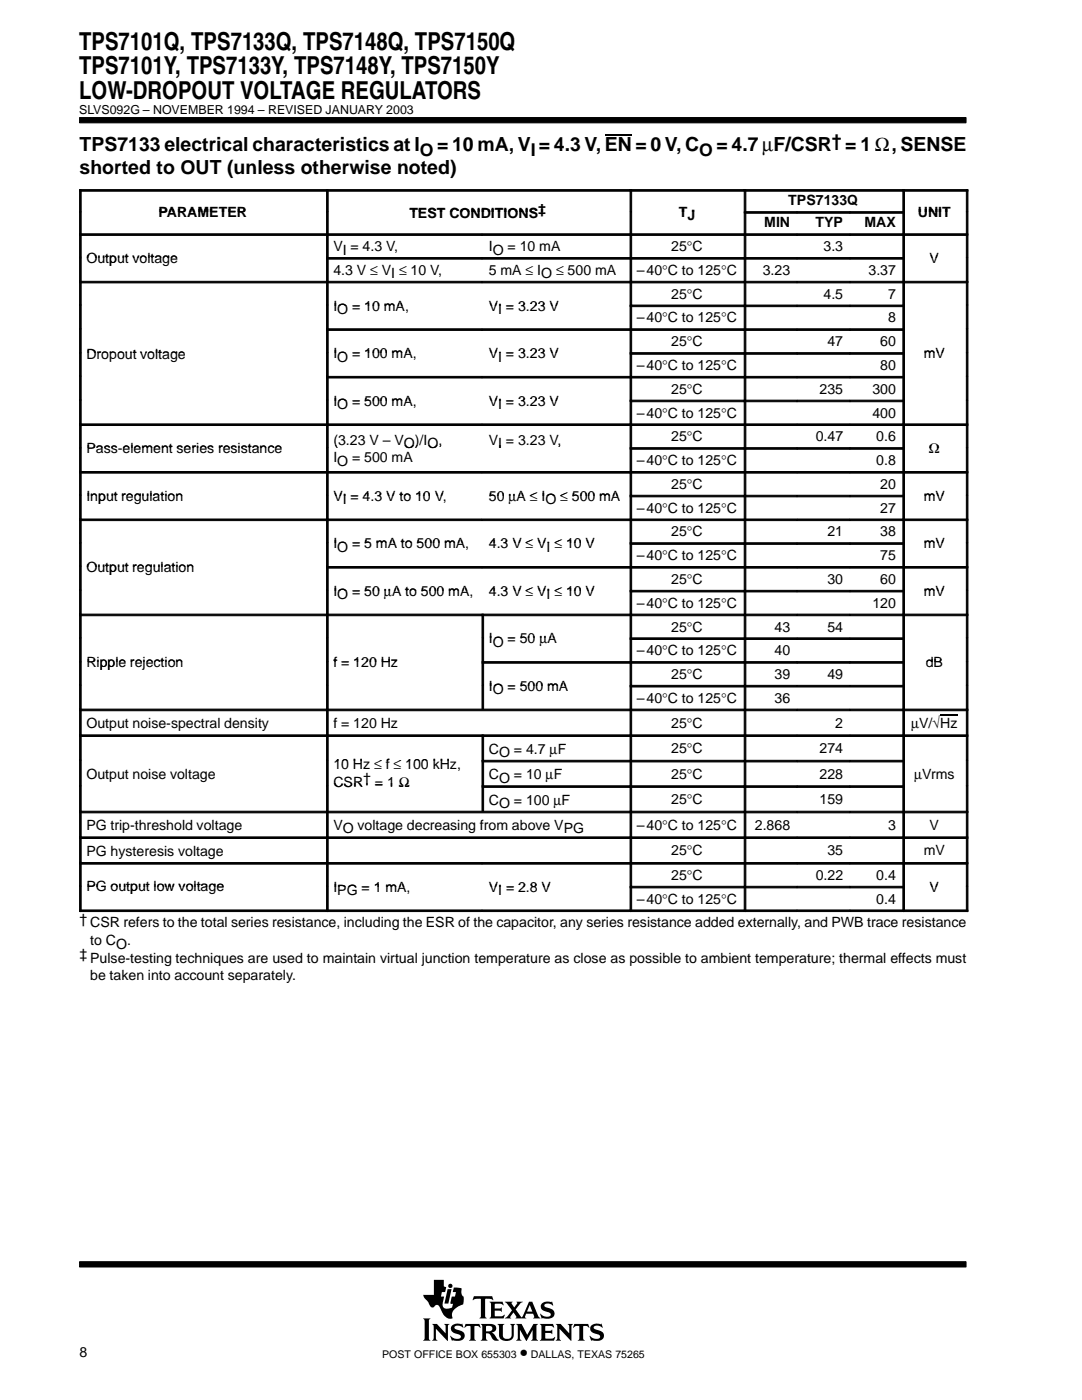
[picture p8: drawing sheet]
<svg xmlns="http://www.w3.org/2000/svg" width="216mm" height="279mm" viewBox="0 0 216 279" stroke-linecap="round" stroke-linejoin="round" font-family="sans-serif">
<g fill="#000" stroke="#000" stroke-width=".2">
<path d="M15.9 23.5h176.9v1h-176.9z" fill-rule="evenodd"/>
<path d="M15.9 251.8h176.9v1.1h-176.9z" fill-rule="evenodd"/>
</g>
<g fill="#000">
<path d="M89.3 257.3h.8l-.6 2.9h-.8z"/>
<path d="M84.4 263.1h1.5l-.3 .4v3.7l.3 .4h-1.5l.3-.6v-3.4z" fill-rule="evenodd"/>
<path d="M86.2 264.2h1l1.7 1.9v-1.5l-.3-.4h1.1l-.3 .4v3l-2.4-2.4v2l.3 .4h-1.1l.3-.6v-2.3z" fill-rule="evenodd"/>
<path d="M86.6 255.4h2v1.3l.4 .2-.2 1h-.6l-.2 .9h.6l-.2 1.1a1.11 1.11 0 0 0 .3 1.2l.6 .1 .9-.3 .2-.7-.5-.1 .2-1.3h.7l.2-.9h-.7l.3-1 1.5 .2v1l.1 .4 .3 .3v.9a.54 .54 0 0 1-.4 .7l-.4 .2a2.35 2.35 0 0 0-1.5 1.6v.4a.29 .29 0 0 1 .1 .3 .29 .29 0 0 1-.2 .3h-.1a2.21 2.21 0 0 1-2-1.9l-.1-.1a.68 .68 0 0 0-.5-.7 .68 .68 0 0 0-.8 .4 .88 .88 0 0 1-1.1-.9l-.8-.9-.2-.7h2.1z" fill-rule="evenodd"/>
<path d="M90.2 264.5a2.17 2.17 0 0 1 1.9-.2l.1-.1 .3 .8-.8-.4h-.7a.36 .36 0 0 0-.3 .4 .36 .36 0 0 0 .4 .3l.3 .1a1.19 1.19 0 0 1 1.3 1.5l-.1 .1a1.23 1.23 0 0 1-1.1 .6l-1.1-.1-.2 .1-.4-1h.1a1.37 1.37 0 0 0 2.1 .3 .6 .6 0 0 0-.8-.7 1.08 1.08 0 0 1-1-.5 1.08 1.08 0 0 1 0-1.1z" fill-rule="evenodd"/>
<path d="M92.9 264.2h2.8l.2 .8-.5-.4h-.6l-.1 .2v2.4l.3 .4h-1.4l.2-.3 .1-.3v-2.3l-.7-.1-.6 .4z" fill-rule="evenodd"/>
<path d="M94.6 258.7h3.6l.2 .8-.7-.3-.9 .1v3.4l.3 .4h-1.4l.3-.4v-3.4l-1-.1-.7 .3z" fill-rule="evenodd"/>
<path d="M95.9 264.2h2.1a.85 .85 0 0 1 1 .8 .85 .85 0 0 1-.9 .9l.4 .3 .7 1 .4 .2-.2 .1a1.11 1.11 0 0 1-1.4-.9l-.3-.4-.7-.1v1l.3 .5h-1.4l.3-.6v-2.3z" fill-rule="evenodd"/>
<path d="M97.7 259.8h2.6l.2 .7-.7-.3-1.1 .1v.8h1.1l.3-.2v.9l-.3-.2h-1.1v1l.1 .1h1.3l.5-.3h.1l-.2 .7h-2.8l.3-.5v-2.3z" fill-rule="evenodd"/>
<path d="M99.3 264.2h1.3l-.3 .4 .1 2.2 .2 .3 .8 .1a.73 .73 0 0 0 .7-.8v-1.8l-.3-.4h1l-.3 .4v1.9a1.56 1.56 0 0 1-1.3 1.2 1.56 1.56 0 0 1-1.5-.7l-.1-2.4z" fill-rule="evenodd"/>
<path d="M103 264.2h1.1l1.1 2.2 1.2-2.2h.9l-.3 .4v2.6l.4 .4h-1.4l.3-.4v-1.8l-1.3 2.2-1.3-2.2v1.7l.4 .5h-1.1l.3-.6v-2.3z" fill-rule="evenodd"/>
<path d="M100.7 259.8h1.6l-.2 .4 .5 .7 .6-.8-.1-.3h1.2l-.5 .3-.9 1.2 1 1.5a.22 .22 0 0 0 .3 .1 .22 .22 0 0 0 .1-.3l1.3-2.8h.6l1.2 2.9 .4 .4-1.4-.1a.24 .24 0 0 0 .2-.1 .24 .24 0 0 0 0-.3l-.2-.4h-1.4l-.3 .6 .3 .3h-2.2l.2-.3-.5-.9-.7 .9 .2 .3h-1.3l.5-.4 1-1.2z" fill-rule="evenodd"/>
<path d="M108.1 260.2l.1-.1a1.88 1.88 0 0 1 1.4-.3l.4 .1 .2-.2 .2 .8-1.1-.4a.44 .44 0 0 0-.7 .4 .44 .44 0 0 0 .6 .5 1.34 1.34 0 0 1 1.4 1.3 1.13 1.13 0 0 1-1.1 .9h-.8a.37 .37 0 0 0-.6 0l-.3-1h.1l.6 .5 .8 .1a.47 .47 0 0 0 .6-.5 .47 .47 0 0 0-.5-.4l-.2-.1a1.11 1.11 0 0 1-1.2-1.5z" fill-rule="evenodd"/>
<path d="M107.7 264.2h2.6l.2 .8-.6-.4-1.1 .1v.9h1l.4-.3v1l-.3-.3h-1.1v1.1h1.4l.5-.3-.2 .8h-2.8l.3-.6v-2.3z" fill-rule="evenodd"/>
<path d="M110.9 264.2h1l1.7 1.9v-1.5l-.3-.4h1l-.3 .4v3l-2.4-2.4v2l.3 .4h-1l.3-.4v-2.6z" fill-rule="evenodd"/>
<path d="M114.6 264.2h2.8l.2 .8-.5-.4h-.6l-.1 .2v2.4l.3 .4h-1.4l.3-.4v-2.4l-.1-.2h-.6l-.6 .4z" fill-rule="evenodd"/>
<path d="M118 264.5a2.12 2.12 0 0 1 1.9-.2l.1-.1 .3 .8-.8-.4h-.7a.35 .35 0 0 0-.3 .3 .35 .35 0 0 0 .2 .4l.5 .1a1.16 1.16 0 0 1 1.2 1.6 1.23 1.23 0 0 1-1.1 .6l-1.1-.1-.2 .1-.4-1 .9 .5 .7 .1a.47 .47 0 0 0 .6-.4 .47 .47 0 0 0-.6-.5 1.28 1.28 0 0 1-1.4-1.4z" fill-rule="evenodd"/>
<circle cx="89.9" cy="256.6" r=".43"/>
</g>
<g fill="#fff">
<path d="M105.7 260.4l.5 1.4h-1z"/>
<path d="M97 264.7l.6-.1a.56 .56 0 0 1 .7 .5 .56 .56 0 0 1-.7 .6h-.6z" fill-rule="evenodd"/>
</g>
<path d="M120.7 26.9h5.4" fill="none" stroke="#000" stroke-width=".24"/>
<g fill="#000" stroke="#000" stroke-width=".2">
<path d="M15.9 37.8h.3v4.4h-.3z" fill-rule="evenodd"/>
<path d="M15.9 37.8h49.2v.4h-49.2z" fill-rule="evenodd"/>
<path d="M65.2 37.8h.3v4.4h-.3z" fill-rule="evenodd"/>
<path d="M65.2 37.8h60.5v.4h-60.5z" fill-rule="evenodd"/>
<path d="M125.7 37.8h.3v4.4h-.3z" fill-rule="evenodd"/>
<path d="M125.7 37.8h22.8v.4h-22.8z" fill-rule="evenodd"/>
<path d="M148.5 37.8h.3v4.4h-.3z" fill-rule="evenodd"/>
<path d="M148.5 37.8h31.6v.4h-31.6z" fill-rule="evenodd"/>
<path d="M180.2 37.8h.3v4.4h-.3z" fill-rule="evenodd"/>
<path d="M180.2 37.8h12.9v.4h-12.9z" fill-rule="evenodd"/>
<path d="M192.8 37.8h.3v4.4h-.3z" fill-rule="evenodd"/>
<path d="M15.9 42.2h.3v4.4h-.3z" fill-rule="evenodd"/>
<path d="M15.9 46.7h.3v4.7h-.3z" fill-rule="evenodd"/>
<path d="M15.9 46.7h49.2v.3h-49.2z" fill-rule="evenodd"/>
<path d="M15.9 51.4h.3v4.7h-.3z" fill-rule="evenodd"/>
<path d="M15.9 56.1h.3v4.8h-.3z" fill-rule="evenodd"/>
<path d="M15.9 56.1h49.2v.4h-49.2z" fill-rule="evenodd"/>
<path d="M65.2 42.2h.3v4.4h-.3z" fill-rule="evenodd"/>
<path d="M65.2 46.7h.3v4.7h-.3z" fill-rule="evenodd"/>
<path d="M65.2 46.7h31v.3h-31z" fill-rule="evenodd"/>
<path d="M65.2 51.4h.3v4.7h-.3z" fill-rule="evenodd"/>
<path d="M65.2 51.4h31v.3h-31z" fill-rule="evenodd"/>
<path d="M65.2 56.1h.3v4.8h-.3z" fill-rule="evenodd"/>
<path d="M65.2 56.1h31v.4h-31z" fill-rule="evenodd"/>
<path d="M96.2 46.7h29.5v.3h-29.5z" fill-rule="evenodd"/>
<path d="M96.2 51.4h29.5v.3h-29.5z" fill-rule="evenodd"/>
<path d="M96.2 56.1h29.5v.4h-29.5z" fill-rule="evenodd"/>
<path d="M125.7 42.2h.3v4.4h-.3z" fill-rule="evenodd"/>
<path d="M125.7 46.7h.3v4.7h-.3z" fill-rule="evenodd"/>
<path d="M125.7 46.7h22.8v.3h-22.8z" fill-rule="evenodd"/>
<path d="M125.7 51.4h.3v4.7h-.3z" fill-rule="evenodd"/>
<path d="M125.7 51.4h22.8v.3h-22.8z" fill-rule="evenodd"/>
<path d="M125.7 56.1h.3v4.8h-.3z" fill-rule="evenodd"/>
<path d="M125.7 56.1h22.8v.4h-22.8z" fill-rule="evenodd"/>
<path d="M148.5 42.2h.3v4.4h-.3z" fill-rule="evenodd"/>
<path d="M148.5 42.2h10.5v.4h-10.5z" fill-rule="evenodd"/>
<path d="M148.5 46.7h.3v4.7h-.3z" fill-rule="evenodd"/>
<path d="M148.5 46.7h10.5v.3h-10.5z" fill-rule="evenodd"/>
<path d="M148.5 51.4h.3v4.7h-.3z" fill-rule="evenodd"/>
<path d="M148.5 51.4h10.5v.3h-10.5z" fill-rule="evenodd"/>
<path d="M148.5 56.1h.3v4.8h-.3z" fill-rule="evenodd"/>
<path d="M148.5 56.1h10.5v.4h-10.5z" fill-rule="evenodd"/>
<path d="M159.1 42.2h10.5v.4h-10.5z" fill-rule="evenodd"/>
<path d="M159.1 46.7h10.5v.3h-10.5z" fill-rule="evenodd"/>
<path d="M159.1 51.4h10.5v.3h-10.5z" fill-rule="evenodd"/>
<path d="M159.1 56.1h10.5v.4h-10.5z" fill-rule="evenodd"/>
<path d="M169.6 42.2h10.5v.4h-10.5z" fill-rule="evenodd"/>
<path d="M169.6 46.7h10.5v.3h-10.5z" fill-rule="evenodd"/>
<path d="M169.6 51.4h10.5v.3h-10.5z" fill-rule="evenodd"/>
<path d="M169.6 56.1h10.5v.4h-10.5z" fill-rule="evenodd"/>
<path d="M180.2 42.2h.3v4.4h-.3z" fill-rule="evenodd"/>
<path d="M180.2 46.7h.3v4.7h-.3z" fill-rule="evenodd"/>
<path d="M180.2 46.7h12.9v.3h-12.9z" fill-rule="evenodd"/>
<path d="M180.2 51.4h.3v4.7h-.3z" fill-rule="evenodd"/>
<path d="M180.2 56.1h.3v4.8h-.3z" fill-rule="evenodd"/>
<path d="M180.2 56.1h12.9v.4h-12.9z" fill-rule="evenodd"/>
<path d="M192.8 42.2h.3v4.4h-.3z" fill-rule="evenodd"/>
<path d="M192.8 46.7h.3v4.7h-.3z" fill-rule="evenodd"/>
<path d="M192.8 51.4h.3v4.7h-.3z" fill-rule="evenodd"/>
<path d="M192.8 56.1h.3v4.8h-.3z" fill-rule="evenodd"/>
<path d="M15.9 60.9h.3v4.7h-.3z" fill-rule="evenodd"/>
<path d="M15.9 65.6h.3v4.8h-.3z" fill-rule="evenodd"/>
<path d="M15.9 70.4h.3v4.7h-.3z" fill-rule="evenodd"/>
<path d="M15.9 75.1h.3v4.7h-.3z" fill-rule="evenodd"/>
<path d="M15.9 79.9h.3v4.7h-.3z" fill-rule="evenodd"/>
<path d="M65.2 60.9h.3v4.7h-.3z" fill-rule="evenodd"/>
<path d="M65.2 65.6h.3v4.8h-.3z" fill-rule="evenodd"/>
<path d="M65.2 65.6h31v.3h-31z" fill-rule="evenodd"/>
<path d="M65.2 70.4h.3v4.7h-.3z" fill-rule="evenodd"/>
<path d="M65.2 75.1h.3v4.7h-.3z" fill-rule="evenodd"/>
<path d="M65.2 75.1h31v.3h-31z" fill-rule="evenodd"/>
<path d="M65.2 79.9h.3v4.7h-.3z" fill-rule="evenodd"/>
<path d="M96.2 65.6h29.5v.3h-29.5z" fill-rule="evenodd"/>
<path d="M96.2 75.1h29.5v.3h-29.5z" fill-rule="evenodd"/>
<path d="M125.7 60.9h.3v4.7h-.3z" fill-rule="evenodd"/>
<path d="M125.7 60.9h22.8v.3h-22.8z" fill-rule="evenodd"/>
<path d="M125.7 65.6h.3v4.8h-.3z" fill-rule="evenodd"/>
<path d="M125.7 65.6h22.8v.3h-22.8z" fill-rule="evenodd"/>
<path d="M125.7 70.4h.3v4.7h-.3z" fill-rule="evenodd"/>
<path d="M125.7 70.4h22.8v.3h-22.8z" fill-rule="evenodd"/>
<path d="M125.7 75.1h.3v4.7h-.3z" fill-rule="evenodd"/>
<path d="M125.7 75.1h22.8v.3h-22.8z" fill-rule="evenodd"/>
<path d="M125.7 79.9h.3v4.7h-.3z" fill-rule="evenodd"/>
<path d="M125.7 79.9h22.8v.3h-22.8z" fill-rule="evenodd"/>
<path d="M148.5 60.9h.3v4.7h-.3z" fill-rule="evenodd"/>
<path d="M148.5 60.9h10.5v.3h-10.5z" fill-rule="evenodd"/>
<path d="M148.5 65.6h.3v4.8h-.3z" fill-rule="evenodd"/>
<path d="M148.5 65.6h10.5v.3h-10.5z" fill-rule="evenodd"/>
<path d="M148.5 70.4h.3v4.7h-.3z" fill-rule="evenodd"/>
<path d="M148.5 70.4h10.5v.3h-10.5z" fill-rule="evenodd"/>
<path d="M148.5 75.1h.3v4.7h-.3z" fill-rule="evenodd"/>
<path d="M148.5 75.1h10.5v.3h-10.5z" fill-rule="evenodd"/>
<path d="M148.5 79.9h.3v4.7h-.3z" fill-rule="evenodd"/>
<path d="M148.5 79.9h10.5v.3h-10.5z" fill-rule="evenodd"/>
<path d="M159.1 60.9h10.5v.3h-10.5z" fill-rule="evenodd"/>
<path d="M159.1 65.6h10.5v.3h-10.5z" fill-rule="evenodd"/>
<path d="M159.1 70.4h10.5v.3h-10.5z" fill-rule="evenodd"/>
<path d="M159.1 75.1h10.5v.3h-10.5z" fill-rule="evenodd"/>
<path d="M159.1 79.9h10.5v.3h-10.5z" fill-rule="evenodd"/>
<path d="M169.6 60.9h10.5v.3h-10.5z" fill-rule="evenodd"/>
<path d="M169.6 65.6h10.5v.3h-10.5z" fill-rule="evenodd"/>
<path d="M169.6 70.4h10.5v.3h-10.5z" fill-rule="evenodd"/>
<path d="M169.6 75.1h10.5v.3h-10.5z" fill-rule="evenodd"/>
<path d="M169.6 79.9h10.5v.3h-10.5z" fill-rule="evenodd"/>
<path d="M180.2 60.9h.3v4.7h-.3z" fill-rule="evenodd"/>
<path d="M180.2 65.6h.3v4.8h-.3z" fill-rule="evenodd"/>
<path d="M180.2 70.4h.3v4.7h-.3z" fill-rule="evenodd"/>
<path d="M180.2 75.1h.3v4.7h-.3z" fill-rule="evenodd"/>
<path d="M180.2 79.9h.3v4.7h-.3z" fill-rule="evenodd"/>
<path d="M192.8 60.9h.3v4.7h-.3z" fill-rule="evenodd"/>
<path d="M192.8 65.6h.3v4.8h-.3z" fill-rule="evenodd"/>
<path d="M192.8 70.4h.3v4.7h-.3z" fill-rule="evenodd"/>
<path d="M192.8 75.1h.3v4.7h-.3z" fill-rule="evenodd"/>
<path d="M192.8 79.9h.3v4.7h-.3z" fill-rule="evenodd"/>
<path d="M15.9 84.6h.3v4.7h-.3z" fill-rule="evenodd"/>
<path d="M15.9 84.6h49.2v.3h-49.2z" fill-rule="evenodd"/>
<path d="M15.9 89.3h.3v4.8h-.3z" fill-rule="evenodd"/>
<path d="M15.9 94.1h.3v4.7h-.3z" fill-rule="evenodd"/>
<path d="M15.9 94.1h49.2v.3h-49.2z" fill-rule="evenodd"/>
<path d="M15.9 98.8h.3v4.8h-.3z" fill-rule="evenodd"/>
<path d="M65.2 84.6h.3v4.7h-.3z" fill-rule="evenodd"/>
<path d="M65.2 84.6h31v.3h-31z" fill-rule="evenodd"/>
<path d="M65.2 89.3h.3v4.8h-.3z" fill-rule="evenodd"/>
<path d="M65.2 94.1h.3v4.7h-.3z" fill-rule="evenodd"/>
<path d="M65.2 94.1h31v.3h-31z" fill-rule="evenodd"/>
<path d="M65.2 98.8h.3v4.8h-.3z" fill-rule="evenodd"/>
<path d="M96.2 84.6h29.5v.3h-29.5z" fill-rule="evenodd"/>
<path d="M96.2 94.1h29.5v.3h-29.5z" fill-rule="evenodd"/>
<path d="M125.7 84.6h.3v4.7h-.3z" fill-rule="evenodd"/>
<path d="M125.7 84.6h22.8v.3h-22.8z" fill-rule="evenodd"/>
<path d="M125.7 89.3h.3v4.8h-.3z" fill-rule="evenodd"/>
<path d="M125.7 89.3h22.8v.4h-22.8z" fill-rule="evenodd"/>
<path d="M125.7 94.1h.3v4.7h-.3z" fill-rule="evenodd"/>
<path d="M125.7 94.1h22.8v.3h-22.8z" fill-rule="evenodd"/>
<path d="M125.7 98.8h.3v4.8h-.3z" fill-rule="evenodd"/>
<path d="M125.7 98.8h22.8v.4h-22.8z" fill-rule="evenodd"/>
<path d="M148.5 84.6h.3v4.7h-.3z" fill-rule="evenodd"/>
<path d="M148.5 84.6h10.5v.3h-10.5z" fill-rule="evenodd"/>
<path d="M148.5 89.3h.3v4.8h-.3z" fill-rule="evenodd"/>
<path d="M148.5 89.3h10.5v.4h-10.5z" fill-rule="evenodd"/>
<path d="M148.5 94.1h.3v4.7h-.3z" fill-rule="evenodd"/>
<path d="M148.5 94.1h10.5v.3h-10.5z" fill-rule="evenodd"/>
<path d="M148.5 98.8h.3v4.8h-.3z" fill-rule="evenodd"/>
<path d="M148.5 98.8h10.5v.4h-10.5z" fill-rule="evenodd"/>
<path d="M159.1 84.6h10.5v.3h-10.5z" fill-rule="evenodd"/>
<path d="M159.1 89.3h10.5v.4h-10.5z" fill-rule="evenodd"/>
<path d="M159.1 94.1h10.5v.3h-10.5z" fill-rule="evenodd"/>
<path d="M159.1 98.8h10.5v.4h-10.5z" fill-rule="evenodd"/>
<path d="M169.6 84.6h10.5v.3h-10.5z" fill-rule="evenodd"/>
<path d="M169.6 89.3h10.5v.4h-10.5z" fill-rule="evenodd"/>
<path d="M169.6 94.1h10.5v.3h-10.5z" fill-rule="evenodd"/>
<path d="M169.6 98.8h10.5v.4h-10.5z" fill-rule="evenodd"/>
<path d="M180.2 84.6h.3v4.7h-.3z" fill-rule="evenodd"/>
<path d="M180.2 84.6h12.9v.3h-12.9z" fill-rule="evenodd"/>
<path d="M180.2 89.3h.3v4.8h-.3z" fill-rule="evenodd"/>
<path d="M180.2 94.1h.3v4.7h-.3z" fill-rule="evenodd"/>
<path d="M180.2 94.1h12.9v.3h-12.9z" fill-rule="evenodd"/>
<path d="M180.2 98.8h.3v4.8h-.3z" fill-rule="evenodd"/>
<path d="M192.8 84.6h.3v4.7h-.3z" fill-rule="evenodd"/>
<path d="M192.8 89.3h.3v4.8h-.3z" fill-rule="evenodd"/>
<path d="M192.8 94.1h.3v4.7h-.3z" fill-rule="evenodd"/>
<path d="M192.8 98.8h.3v4.8h-.3z" fill-rule="evenodd"/>
<path d="M15.9 103.6h.3v4.7h-.3z" fill-rule="evenodd"/>
<path d="M15.9 103.6h49.2v.3h-49.2z" fill-rule="evenodd"/>
<path d="M15.9 108.3h.3v4.7h-.3z" fill-rule="evenodd"/>
<path d="M15.9 113.1h.3v4.7h-.3z" fill-rule="evenodd"/>
<path d="M15.9 117.8h.3v4.7h-.3z" fill-rule="evenodd"/>
<path d="M65.2 103.6h.3v4.7h-.3z" fill-rule="evenodd"/>
<path d="M65.2 103.6h31v.3h-31z" fill-rule="evenodd"/>
<path d="M65.2 108.3h.3v4.7h-.3z" fill-rule="evenodd"/>
<path d="M65.2 113.1h.3v4.7h-.3z" fill-rule="evenodd"/>
<path d="M65.2 113.1h31v.3h-31z" fill-rule="evenodd"/>
<path d="M65.2 117.8h.3v4.7h-.3z" fill-rule="evenodd"/>
<path d="M96.2 103.6h29.5v.3h-29.5z" fill-rule="evenodd"/>
<path d="M96.2 113.1h29.5v.3h-29.5z" fill-rule="evenodd"/>
<path d="M125.7 103.6h.3v4.7h-.3z" fill-rule="evenodd"/>
<path d="M125.7 103.6h22.8v.3h-22.8z" fill-rule="evenodd"/>
<path d="M125.7 108.3h.3v4.7h-.3z" fill-rule="evenodd"/>
<path d="M125.7 108.3h22.8v.3h-22.8z" fill-rule="evenodd"/>
<path d="M125.7 113.1h.3v4.7h-.3z" fill-rule="evenodd"/>
<path d="M125.7 113.1h22.8v.3h-22.8z" fill-rule="evenodd"/>
<path d="M125.7 117.8h.3v4.7h-.3z" fill-rule="evenodd"/>
<path d="M125.7 117.8h22.8v.3h-22.8z" fill-rule="evenodd"/>
<path d="M148.5 103.6h.3v4.7h-.3z" fill-rule="evenodd"/>
<path d="M148.5 103.6h10.5v.3h-10.5z" fill-rule="evenodd"/>
<path d="M148.5 108.3h.3v4.7h-.3z" fill-rule="evenodd"/>
<path d="M148.5 108.3h10.5v.3h-10.5z" fill-rule="evenodd"/>
<path d="M148.5 113.1h.3v4.7h-.3z" fill-rule="evenodd"/>
<path d="M148.5 113.1h10.5v.3h-10.5z" fill-rule="evenodd"/>
<path d="M148.5 117.8h.3v4.7h-.3z" fill-rule="evenodd"/>
<path d="M148.5 117.8h10.5v.3h-10.5z" fill-rule="evenodd"/>
<path d="M159.1 103.6h10.5v.3h-10.5z" fill-rule="evenodd"/>
<path d="M159.1 108.3h10.5v.3h-10.5z" fill-rule="evenodd"/>
<path d="M159.1 113.1h10.5v.3h-10.5z" fill-rule="evenodd"/>
<path d="M159.1 117.8h10.5v.3h-10.5z" fill-rule="evenodd"/>
<path d="M169.6 103.6h10.5v.3h-10.5z" fill-rule="evenodd"/>
<path d="M169.6 108.3h10.5v.3h-10.5z" fill-rule="evenodd"/>
<path d="M169.6 113.1h10.5v.3h-10.5z" fill-rule="evenodd"/>
<path d="M169.6 117.8h10.5v.3h-10.5z" fill-rule="evenodd"/>
<path d="M180.2 103.6h.3v4.7h-.3z" fill-rule="evenodd"/>
<path d="M180.2 103.6h12.9v.3h-12.9z" fill-rule="evenodd"/>
<path d="M180.2 108.3h.3v4.7h-.3z" fill-rule="evenodd"/>
<path d="M180.2 113.1h.3v4.7h-.3z" fill-rule="evenodd"/>
<path d="M180.2 113.1h12.9v.3h-12.9z" fill-rule="evenodd"/>
<path d="M180.2 117.8h.3v4.7h-.3z" fill-rule="evenodd"/>
<path d="M192.8 103.6h.3v4.7h-.3z" fill-rule="evenodd"/>
<path d="M192.8 108.3h.3v4.7h-.3z" fill-rule="evenodd"/>
<path d="M192.8 113.1h.3v4.7h-.3z" fill-rule="evenodd"/>
<path d="M192.8 117.8h.3v4.7h-.3z" fill-rule="evenodd"/>
<path d="M15.9 122.6h.3v4.7h-.3z" fill-rule="evenodd"/>
<path d="M15.9 122.6h49.2v.3h-49.2z" fill-rule="evenodd"/>
<path d="M15.9 127.3h.3v4.7h-.3z" fill-rule="evenodd"/>
<path d="M15.9 132h.3v4.8h-.3z" fill-rule="evenodd"/>
<path d="M15.9 136.8h.3v4.7h-.3z" fill-rule="evenodd"/>
<path d="M65.2 122.6h.3v4.7h-.3z" fill-rule="evenodd"/>
<path d="M65.2 122.6h31v.3h-31z" fill-rule="evenodd"/>
<path d="M65.2 127.3h.3v4.7h-.3z" fill-rule="evenodd"/>
<path d="M65.2 132h.3v4.8h-.3z" fill-rule="evenodd"/>
<path d="M65.2 136.8h.3v4.7h-.3z" fill-rule="evenodd"/>
<path d="M96.2 122.6h.3v4.7h-.3z" fill-rule="evenodd"/>
<path d="M96.2 122.6h29.5v.3h-29.5z" fill-rule="evenodd"/>
<path d="M96.2 127.3h.3v4.7h-.3z" fill-rule="evenodd"/>
<path d="M96.2 132h.3v4.8h-.3z" fill-rule="evenodd"/>
<path d="M96.2 132h29.5v.4h-29.5z" fill-rule="evenodd"/>
<path d="M96.2 136.8h.3v4.7h-.3z" fill-rule="evenodd"/>
<path d="M125.7 122.6h.3v4.7h-.3z" fill-rule="evenodd"/>
<path d="M125.7 122.6h22.8v.3h-22.8z" fill-rule="evenodd"/>
<path d="M125.7 127.3h.3v4.7h-.3z" fill-rule="evenodd"/>
<path d="M125.7 127.3h22.8v.3h-22.8z" fill-rule="evenodd"/>
<path d="M125.7 132h.3v4.8h-.3z" fill-rule="evenodd"/>
<path d="M125.7 132h22.8v.4h-22.8z" fill-rule="evenodd"/>
<path d="M125.7 136.8h.3v4.7h-.3z" fill-rule="evenodd"/>
<path d="M125.7 136.8h22.8v.3h-22.8z" fill-rule="evenodd"/>
<path d="M148.5 122.6h.3v4.7h-.3z" fill-rule="evenodd"/>
<path d="M148.5 122.6h10.5v.3h-10.5z" fill-rule="evenodd"/>
<path d="M148.5 127.3h.3v4.7h-.3z" fill-rule="evenodd"/>
<path d="M148.5 127.3h10.5v.3h-10.5z" fill-rule="evenodd"/>
<path d="M148.5 132h.3v4.8h-.3z" fill-rule="evenodd"/>
<path d="M148.5 132h10.5v.4h-10.5z" fill-rule="evenodd"/>
<path d="M148.5 136.8h.3v4.7h-.3z" fill-rule="evenodd"/>
<path d="M148.5 136.8h10.5v.3h-10.5z" fill-rule="evenodd"/>
<path d="M159.1 122.6h10.5v.3h-10.5z" fill-rule="evenodd"/>
<path d="M159.1 127.3h10.5v.3h-10.5z" fill-rule="evenodd"/>
<path d="M159.1 132h10.5v.4h-10.5z" fill-rule="evenodd"/>
<path d="M159.1 136.8h10.5v.3h-10.5z" fill-rule="evenodd"/>
<path d="M169.6 122.6h10.5v.3h-10.5z" fill-rule="evenodd"/>
<path d="M169.6 127.3h10.5v.3h-10.5z" fill-rule="evenodd"/>
<path d="M169.6 132h10.5v.4h-10.5z" fill-rule="evenodd"/>
<path d="M169.6 136.8h10.5v.3h-10.5z" fill-rule="evenodd"/>
<path d="M180.2 122.6h.3v4.7h-.3z" fill-rule="evenodd"/>
<path d="M180.2 122.6h12.9v.3h-12.9z" fill-rule="evenodd"/>
<path d="M180.2 127.3h.3v4.7h-.3z" fill-rule="evenodd"/>
<path d="M180.2 132h.3v4.8h-.3z" fill-rule="evenodd"/>
<path d="M180.2 136.8h.3v4.7h-.3z" fill-rule="evenodd"/>
<path d="M192.8 122.6h.3v4.7h-.3z" fill-rule="evenodd"/>
<path d="M192.8 127.3h.3v4.7h-.3z" fill-rule="evenodd"/>
<path d="M192.8 132h.3v4.8h-.3z" fill-rule="evenodd"/>
<path d="M192.8 136.8h.3v4.7h-.3z" fill-rule="evenodd"/>
<path d="M15.9 141.5h.3v5.1h-.3z" fill-rule="evenodd"/>
<path d="M15.9 141.5h49.2v.3h-49.2z" fill-rule="evenodd"/>
<path d="M15.9 146.7h.3v5h-.3z" fill-rule="evenodd"/>
<path d="M15.9 146.7h49.2v.3h-49.2z" fill-rule="evenodd"/>
<path d="M15.9 151.7h.3v5.1h-.3z" fill-rule="evenodd"/>
<path d="M15.9 156.8h.3v5.1h-.3z" fill-rule="evenodd"/>
<path d="M65.2 141.5h.3v5.1h-.3z" fill-rule="evenodd"/>
<path d="M65.2 141.5h60.5v.3h-60.5z" fill-rule="evenodd"/>
<path d="M65.2 146.7h.3v5h-.3z" fill-rule="evenodd"/>
<path d="M65.2 146.7h31v.3h-31z" fill-rule="evenodd"/>
<path d="M65.2 151.7h.3v5.1h-.3z" fill-rule="evenodd"/>
<path d="M65.2 156.8h.3v5.1h-.3z" fill-rule="evenodd"/>
<path d="M96.2 146.7h.3v5h-.3z" fill-rule="evenodd"/>
<path d="M96.2 146.7h29.5v.3h-29.5z" fill-rule="evenodd"/>
<path d="M96.2 151.7h.3v5.1h-.3z" fill-rule="evenodd"/>
<path d="M96.2 151.7h29.5v.4h-29.5z" fill-rule="evenodd"/>
<path d="M96.2 156.8h.3v5.1h-.3z" fill-rule="evenodd"/>
<path d="M96.2 156.8h29.5v.3h-29.5z" fill-rule="evenodd"/>
<path d="M125.7 141.5h.3v5.1h-.3z" fill-rule="evenodd"/>
<path d="M125.7 141.5h22.8v.3h-22.8z" fill-rule="evenodd"/>
<path d="M125.7 146.7h.3v5h-.3z" fill-rule="evenodd"/>
<path d="M125.7 146.7h22.8v.3h-22.8z" fill-rule="evenodd"/>
<path d="M125.7 151.7h.3v5.1h-.3z" fill-rule="evenodd"/>
<path d="M125.7 151.7h22.8v.4h-22.8z" fill-rule="evenodd"/>
<path d="M125.7 156.8h.3v5.1h-.3z" fill-rule="evenodd"/>
<path d="M125.7 156.8h22.8v.3h-22.8z" fill-rule="evenodd"/>
<path d="M148.5 141.5h.3v5.1h-.3z" fill-rule="evenodd"/>
<path d="M148.5 141.5h10.5v.3h-10.5z" fill-rule="evenodd"/>
<path d="M148.5 146.7h.3v5h-.3z" fill-rule="evenodd"/>
<path d="M148.5 146.7h10.5v.3h-10.5z" fill-rule="evenodd"/>
<path d="M148.5 151.7h.3v5.1h-.3z" fill-rule="evenodd"/>
<path d="M148.5 151.7h10.5v.4h-10.5z" fill-rule="evenodd"/>
<path d="M148.5 156.8h.3v5.1h-.3z" fill-rule="evenodd"/>
<path d="M148.5 156.8h10.5v.3h-10.5z" fill-rule="evenodd"/>
<path d="M159.1 141.5h10.5v.3h-10.5z" fill-rule="evenodd"/>
<path d="M159.1 146.7h10.5v.3h-10.5z" fill-rule="evenodd"/>
<path d="M159.1 151.7h10.5v.4h-10.5z" fill-rule="evenodd"/>
<path d="M159.1 156.8h10.5v.3h-10.5z" fill-rule="evenodd"/>
<path d="M169.6 141.5h10.5v.3h-10.5z" fill-rule="evenodd"/>
<path d="M169.6 146.7h10.5v.3h-10.5z" fill-rule="evenodd"/>
<path d="M169.6 151.7h10.5v.4h-10.5z" fill-rule="evenodd"/>
<path d="M169.6 156.8h10.5v.3h-10.5z" fill-rule="evenodd"/>
<path d="M180.2 141.5h.3v5.1h-.3z" fill-rule="evenodd"/>
<path d="M180.2 141.5h12.9v.3h-12.9z" fill-rule="evenodd"/>
<path d="M180.2 146.7h.3v5h-.3z" fill-rule="evenodd"/>
<path d="M180.2 146.7h12.9v.3h-12.9z" fill-rule="evenodd"/>
<path d="M180.2 151.7h.3v5.1h-.3z" fill-rule="evenodd"/>
<path d="M180.2 156.8h.3v5.1h-.3z" fill-rule="evenodd"/>
<path d="M192.8 141.5h.3v5.1h-.3z" fill-rule="evenodd"/>
<path d="M192.8 146.7h.3v5h-.3z" fill-rule="evenodd"/>
<path d="M192.8 151.7h.3v5.1h-.3z" fill-rule="evenodd"/>
<path d="M192.8 156.8h.3v5.1h-.3z" fill-rule="evenodd"/>
<path d="M15.9 161.9h.3v5.1h-.3z" fill-rule="evenodd"/>
<path d="M15.9 161.9h49.2v.3h-49.2z" fill-rule="evenodd"/>
<path d="M15.9 167h.3v5.1h-.3z" fill-rule="evenodd"/>
<path d="M15.9 167h49.2v.3h-49.2z" fill-rule="evenodd"/>
<path d="M15.9 172.1h.3v4.8h-.3z" fill-rule="evenodd"/>
<path d="M15.9 172.1h49.2v.4h-49.2z" fill-rule="evenodd"/>
<path d="M15.9 176.9h.3v5h-.3z" fill-rule="evenodd"/>
<path d="M65.2 161.9h.3v5.1h-.3z" fill-rule="evenodd"/>
<path d="M65.2 161.9h60.5v.3h-60.5z" fill-rule="evenodd"/>
<path d="M65.2 167h.3v5.1h-.3z" fill-rule="evenodd"/>
<path d="M65.2 167h60.5v.3h-60.5z" fill-rule="evenodd"/>
<path d="M65.2 172.1h.3v4.8h-.3z" fill-rule="evenodd"/>
<path d="M65.2 172.1h31v.4h-31z" fill-rule="evenodd"/>
<path d="M65.2 176.9h.3v5h-.3z" fill-rule="evenodd"/>
<path d="M96.2 172.1h29.5v.4h-29.5z" fill-rule="evenodd"/>
<path d="M125.7 161.9h.3v5.1h-.3z" fill-rule="evenodd"/>
<path d="M125.7 161.9h22.8v.3h-22.8z" fill-rule="evenodd"/>
<path d="M125.7 167h.3v5.1h-.3z" fill-rule="evenodd"/>
<path d="M125.7 167h22.8v.3h-22.8z" fill-rule="evenodd"/>
<path d="M125.7 172.1h.3v4.8h-.3z" fill-rule="evenodd"/>
<path d="M125.7 172.1h22.8v.4h-22.8z" fill-rule="evenodd"/>
<path d="M125.7 176.9h.3v5h-.3z" fill-rule="evenodd"/>
<path d="M125.7 176.9h22.8v.3h-22.8z" fill-rule="evenodd"/>
<path d="M148.5 161.9h.3v5.1h-.3z" fill-rule="evenodd"/>
<path d="M148.5 161.9h10.5v.3h-10.5z" fill-rule="evenodd"/>
<path d="M148.5 167h.3v5.1h-.3z" fill-rule="evenodd"/>
<path d="M148.5 167h10.5v.3h-10.5z" fill-rule="evenodd"/>
<path d="M148.5 172.1h.3v4.8h-.3z" fill-rule="evenodd"/>
<path d="M148.5 172.1h10.5v.4h-10.5z" fill-rule="evenodd"/>
<path d="M148.5 176.9h.3v5h-.3z" fill-rule="evenodd"/>
<path d="M148.5 176.9h10.5v.3h-10.5z" fill-rule="evenodd"/>
<path d="M159.1 161.9h10.5v.3h-10.5z" fill-rule="evenodd"/>
<path d="M159.1 167h10.5v.3h-10.5z" fill-rule="evenodd"/>
<path d="M159.1 172.1h10.5v.4h-10.5z" fill-rule="evenodd"/>
<path d="M159.1 176.9h10.5v.3h-10.5z" fill-rule="evenodd"/>
<path d="M169.6 161.9h10.5v.3h-10.5z" fill-rule="evenodd"/>
<path d="M169.6 167h10.5v.3h-10.5z" fill-rule="evenodd"/>
<path d="M169.6 172.1h10.5v.4h-10.5z" fill-rule="evenodd"/>
<path d="M169.6 176.9h10.5v.3h-10.5z" fill-rule="evenodd"/>
<path d="M180.2 161.9h.3v5.1h-.3z" fill-rule="evenodd"/>
<path d="M180.2 161.9h12.9v.3h-12.9z" fill-rule="evenodd"/>
<path d="M180.2 167h.3v5.1h-.3z" fill-rule="evenodd"/>
<path d="M180.2 167h12.9v.3h-12.9z" fill-rule="evenodd"/>
<path d="M180.2 172.1h.3v4.8h-.3z" fill-rule="evenodd"/>
<path d="M180.2 172.1h12.9v.4h-12.9z" fill-rule="evenodd"/>
<path d="M180.2 176.9h.3v5h-.3z" fill-rule="evenodd"/>
<path d="M192.8 161.9h.3v5.1h-.3z" fill-rule="evenodd"/>
<path d="M192.8 167h.3v5.1h-.3z" fill-rule="evenodd"/>
<path d="M192.8 172.1h.3v4.8h-.3z" fill-rule="evenodd"/>
<path d="M192.8 176.9h.3v5h-.3z" fill-rule="evenodd"/>
<path d="M15.9 181.6h49.2v.3h-49.2z" fill-rule="evenodd"/>
<path d="M65.2 181.6h31v.3h-31z" fill-rule="evenodd"/>
<path d="M96.2 181.6h29.5v.3h-29.5z" fill-rule="evenodd"/>
<path d="M125.7 181.6h22.8v.3h-22.8z" fill-rule="evenodd"/>
<path d="M148.5 181.6h10.5v.3h-10.5z" fill-rule="evenodd"/>
<path d="M159.1 181.6h10.5v.3h-10.5z" fill-rule="evenodd"/>
<path d="M169.6 181.6h10.5v.3h-10.5z" fill-rule="evenodd"/>
<path d="M180.2 181.6h12.9v.3h-12.9z" fill-rule="evenodd"/>
</g>
<path d="M187.6 142.6h3.5" fill="none" stroke="#000" stroke-width=".36"/>
<g font-size="4.9">
<text x="15.8" y="9.9">TPS7101Q, TPS7133Q, TPS7148Q, TPS7150Q</text>
<text x="15.8" y="14.8">TPS7101Y, TPS7133Y, TPS7148Y, TPS7150Y</text>
<text x="15.8" y="19.8">LOW-DROPOUT VOLTAGE REGULATORS</text>
</g>
<g font-size="3.9">
<text x="15.9" y="34.8">shorted to OUT (unless otherwise noted)</text>
<text x="15.9" y="30.2">TPS7133 electrical characteristics at I</text>
</g>
<g font-size="3.5">
<text x="166" y="29.2">† = 1 Ω, SENSE</text>
<text x="83.8" y="31.2">O = 10 mA, VI= 4.3 V, EN = 0 V, CO = 4.7 µF/CSR</text>
<text x="103.7" y="271">•</text>
</g>
<g font-size="2.8">
<text x="157.3" y="41">TPS7133Q</text>
<text x="31.6" y="43.3">PARAMETER</text>
<text x="81.7" y="43.4">TEST CONDITIONS‡</text>
<text x="135.4" y="43.3">TJ</text>
<text x="152.5" y="45.4">MIN</text>
<text x="162.7" y="45.4">TYP</text>
<text x="172.5" y="45.4">MAX</text>
<text x="183.1" y="43.3">UNIT</text>
<text x="17.2" y="52.5">Output voltage</text>
<text x="66.5" y="50.1">VI = 4.3 V,</text>
<text x="97.5" y="50.1">IO = 10 mA</text>
<text x="133.9" y="50.1">25°C</text>
<text x="164.3" y="50.1">3.3</text>
<text x="185.5" y="52.5">V</text>
<text x="66.5" y="54.9">4.3 V ≤ VI ≤ 10 V,</text>
<text x="97.5" y="54.9">5 mA ≤ IO ≤ 500 mA</text>
<text x="127.1" y="54.9">–40°C to 125°C</text>
<text x="133.9" y="59.6">25°C</text>
<text x="152.2" y="54.9">3.23</text>
<text x="164.3" y="59.6">4.5</text>
<text x="173.3" y="54.9">3.37</text>
<text x="177.2" y="59.6">7</text>
<text x="66.5" y="62">IO = 10 mA,</text>
<text x="66.5" y="62">IO = 10 mA</text>
<text x="97.5" y="62">VI = 3.23 V</text>
<text x="97.5" y="62">VI = 3 23 V</text>
<text x="127.1" y="64.4">–40°C to 125°C</text>
<text x="177.2" y="64.4">8</text>
<text x="17.2" y="71.7">Dropout voltage</text>
<text x="66.5" y="71.5">IO = 100 mA,</text>
<text x="66.5" y="71.5">IO = 100 mA</text>
<text x="97.5" y="71.5">VI = 3.23 V</text>
<text x="97.5" y="71.5">VI = 3 23 V</text>
<text x="133.9" y="69.1">25°C</text>
<text x="165.1" y="69.1">47</text>
<text x="175.6" y="69.1">60</text>
<text x="184.3" y="71.5">mV</text>
<text x="127.1" y="73.9">–40°C to 125°C</text>
<text x="175.6" y="73.9">80</text>
<text x="66.5" y="81">IO = 500 mA</text>
<text x="66.5" y="81">IO = 500 mA,</text>
<text x="97.5" y="81">VI = 3.23 V</text>
<text x="97.5" y="81">VI = 3 23 V</text>
<text x="127.1" y="83.3">–40°C to 125°C</text>
<text x="133.9" y="78.6">25°C</text>
<text x="163.5" y="78.6">235</text>
<text x="174.1" y="78.6">300</text>
<text x="174.1" y="83.3">400</text>
<text x="66.5" y="88.7">(3.23 V – VO)/IO,</text>
<text x="66.5" y="88.7">(</text>
<text x="80.6" y="89.4">O) O,</text>
<text x="97.5" y="88.7">VII = 3.23 V,,</text>
<text x="133.9" y="88.1">25°C</text>
<text x="162.8" y="88.1">0.47</text>
<text x="174.9" y="88.1">0.6</text>
<text x="17.2" y="90.4">Pass element series resistance</text>
<text x="17.2" y="90.4">Pass-element series resistance</text>
<text x="66.5" y="92.3">IO = 500 mA</text>
<text x="127.1" y="92.8">–40°C to 125°C</text>
<text x="174.9" y="92.8">0.8</text>
<text x="185.4" y="90.4">Ω</text>
<text x="17.2" y="99.9">Input regulation</text>
<text x="66.5" y="99.9">VI = 4.3 V to 10 V,</text>
<text x="66.5" y="99.9">VI = 4 3 V to 10 V</text>
<text x="97.5" y="99.9">50 µA ≤ IO ≤ 500 mA</text>
<text x="133.9" y="97.6">25°C</text>
<text x="175.6" y="97.6">20</text>
<text x="184.3" y="99.9">mV</text>
<text x="127.1" y="102.3">–40°C to 125°C</text>
<text x="133.9" y="107.1">25°C</text>
<text x="165.1" y="107.1">21</text>
<text x="175.6" y="102.3">27</text>
<text x="175.6" y="107.1">38</text>
<text x="66.5" y="109.4">IO = 5 mA to 500 mA</text>
<text x="66.5" y="109.4">IO = 5 mA to 500 mA,</text>
<text x="97.5" y="109.4">4 3 V ≤ VI ≤ 10 V</text>
<text x="97.5" y="109.4">4.3 V ≤ VI ≤ 10 V</text>
<text x="127.1" y="111.8">–40°C to 125°C</text>
<text x="175.6" y="111.8">75</text>
<text x="184.3" y="109.4">mV</text>
<text x="17.2" y="114.2">Output regulation</text>
<text x="66.5" y="118.9">IO = 50 µA to 500 mA</text>
<text x="66.5" y="118.9">IO = 50 µA to 500 mA,</text>
<text x="97.5" y="118.9">4 3 V ≤ VI ≤ 10 V</text>
<text x="97.5" y="118.9">4.3 V ≤ VI ≤ 10 V</text>
<text x="133.9" y="116.5">25°C</text>
<text x="165.1" y="116.5">30</text>
<text x="175.6" y="116.5">60</text>
<text x="184.3" y="118.9">mV</text>
<text x="127.1" y="121.3">–40°C to 125°C</text>
<text x="174.1" y="121.3">120</text>
<text x="97.5" y="128.4">IO = 50 µA</text>
<text x="127.1" y="130.8">–40°C to 125°C</text>
<text x="133.9" y="126">25°C</text>
<text x="154.5" y="126">43</text>
<text x="154.5" y="130.8">40</text>
<text x="165.1" y="126">54</text>
<text x="17.2" y="133.1">Ripple rejection</text>
<text x="66.5" y="133.1">f = 120 Hz</text>
<text x="97.5" y="137.9">IO = 500 mA</text>
<text x="133.9" y="135.5">25°C</text>
<text x="154.5" y="135.5">39</text>
<text x="165.1" y="135.5">49</text>
<text x="184.7" y="133.1">dB</text>
<text x="127.1" y="140.3">–40°C to 125°C</text>
<text x="154.5" y="140.3">36</text>
<text x="17.2" y="145.2">Output noise-spectral density</text>
<text x="66.5" y="145.2">f = 120 Hz</text>
<text x="133.9" y="145.2">25°C</text>
<text x="166.7" y="145.2">2</text>
<text x="181.8" y="145.3">µV/√Hz</text>
<text x="17.2" y="155.5">Output noise voltage</text>
<text x="66.5" y="153.5">10 H</text>
<text x="66.5" y="153.5">10 Hz ≤ f ≤ 100 kH</text>
<text x="74.7" y="153.5">≤ f ≤ 100 kHz,</text>
<text x="97.5" y="150.4">CO = 4.7 µF</text>
<text x="97.5" y="155.5">CO = 10 µF</text>
<text x="133.9" y="150.3">25°C</text>
<text x="133.9" y="155.4">25°C</text>
<text x="163.5" y="150.3">274</text>
<text x="163.5" y="155.4">228</text>
<text x="182.4" y="155.5">µVrms</text>
<text x="66.5" y="157">CSR† = 1 Ω</text>
<text x="97.5" y="160.6">CO = 100 µF</text>
<text x="133.9" y="160.5">25°C</text>
<text x="163.5" y="160.5">159</text>
<text x="17.2" y="165.7">PG trip-threshold voltage</text>
<text x="66.5" y="165.6">VO voltage decreasing from above VPG</text>
<text x="127.1" y="165.6">–40°C to 125°C</text>
<text x="150.6" y="165.6">2.868</text>
<text x="177.2" y="165.6">3</text>
<text x="185.5" y="165.6">V</text>
<text x="17.2" y="170.8">PG hysteresis voltage</text>
<text x="133.9" y="170.7">25°C</text>
<text x="165.1" y="170.7">35</text>
<text x="184.3" y="170.7">mV</text>
<text x="17.2" y="177.9">PG output low voltage</text>
<text x="66.5" y="178">IPG = 1 mA,</text>
<text x="66.5" y="178">IPG = 1 mA</text>
<text x="97.5" y="178">VI = 2.8 V</text>
<text x="97.5" y="178">VI = 2 8 V</text>
<text x="133.9" y="175.6">25°C</text>
<text x="162.8" y="175.6">0.22</text>
<text x="174.9" y="175.6">0.4</text>
<text x="185.5" y="178">V</text>
<text x="15.9" y="184.4">† CSR refers to the total series resistance, including the ESR of the capacitor, any series resistance added externally, and PWB trace resistance</text>
<text x="127.1" y="180.3">–40°C to 125°C</text>
<text x="174.9" y="180.3">0.4</text>
<text x="15.9" y="191.4">‡ Pulse-testing techniques are used to maintain virtual junction temperature as close as possible to ambient temperature; thermal effects must</text>
<text x="18" y="188.6">to CO.</text>
<text x="18" y="195.6">be taken into account separately.</text>
<text x="15.9" y="270.8">8</text>
</g>
<text font-size="2.5" x="15.8" y="22.7">SLVS092G – NOVEMBER 1994 – REVISED JANUARY 2003</text>
<g font-size="2.1">
<text x="76.3" y="271">POST OFFICE BOX 655303</text>
<text x="105.9" y="271">DALLAS, TEXAS 75265</text>
</g>
</svg>
